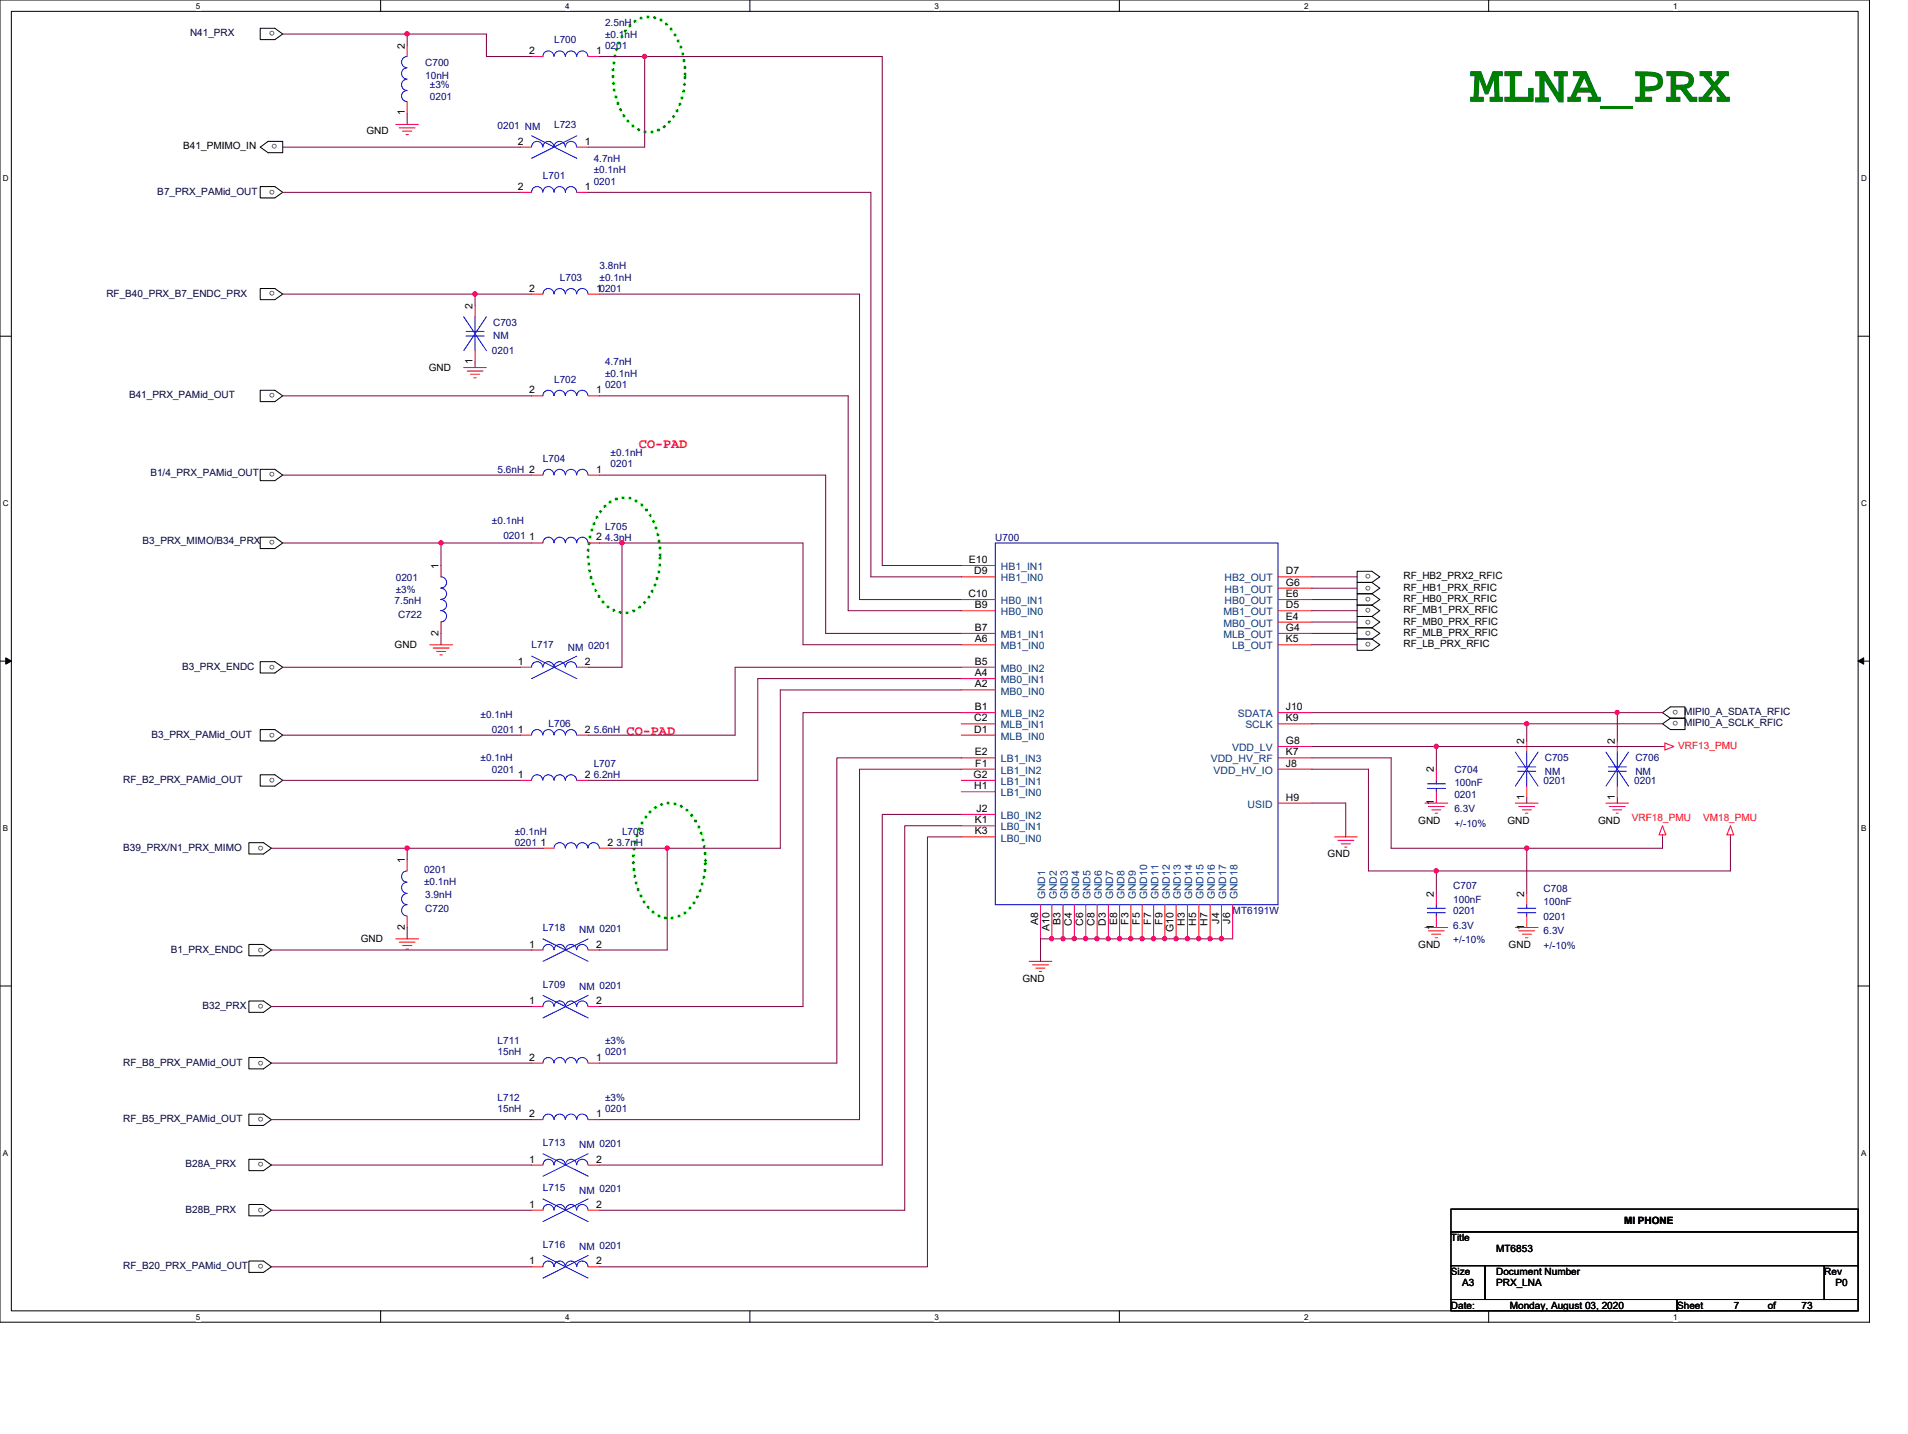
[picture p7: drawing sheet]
<svg xmlns="http://www.w3.org/2000/svg" width="210mm" height="158mm" viewBox="0 0 210 158" stroke-linecap="round" stroke-linejoin="round" font-family="sans-serif">
<path d="M0 0h205.7v145.5h-205.7zM1.2 1.2h203.3v143.1h-203.3z" fill="none" stroke="#000" stroke-width=".11"/>
<g fill="#fff">
<path d="M21.6 .1h.5v1h-.5z"/>
<path d="M21.6 144.4h.5v1h-.5z"/>
</g>
<path d="M41.9 0v1.2M41.9 144.3v1.2" fill="none" stroke="#000" stroke-width=".11"/>
<g fill="#fff">
<path d="M62.2 .1h.5v1h-.5z"/>
<path d="M62.2 144.4h.5v1h-.5z"/>
</g>
<path d="M82.5 0v1.2M82.5 144.3v1.2" fill="none" stroke="#000" stroke-width=".11"/>
<g fill="#fff">
<path d="M102.8 .1h.5v1h-.5z"/>
<path d="M102.8 144.4h.5v1h-.5z"/>
</g>
<path d="M123.2 0v1.2M123.2 144.3v1.2" fill="none" stroke="#000" stroke-width=".11"/>
<g fill="#fff">
<path d="M143.5 .1h.5v1h-.5z"/>
<path d="M143.5 144.4h.5v1h-.5z"/>
</g>
<path d="M163.8 0v1.2M163.8 144.3v1.2" fill="none" stroke="#000" stroke-width=".11"/>
<g fill="#fff">
<path d="M184.1 .1h.5v1h-.5z"/>
<path d="M184.1 144.4h.5v1h-.5z"/>
<path d="M.3 19.1h.7v1h-.7z"/>
<path d="M204.8 19.1h.6v1h-.6z"/>
<path d="M.3 54.9h.7v1h-.7z"/>
<path d="M204.8 54.9h.6v1h-.6z"/>
</g>
<path d="M0 37h1.2M204.5 37h1.2" fill="none" stroke="#000" stroke-width=".11"/>
<g fill="#fff">
<path d="M.3 90.6h.6v1h-.6z"/>
<path d="M204.8 90.6h.6v1h-.6z"/>
</g>
<path d="M0 72.7h1.2M204.5 72.7h1.2" fill="none" stroke="#000" stroke-width=".11"/>
<path d="M.6 72.4l.6 .3-.6 .4zM204.5 72.7l.6-.3v.7z" fill="#000" stroke="#000" stroke-width=".11"/>
<g fill="#fff">
<path d="M.3 126.4h.6v1h-.6z"/>
<path d="M204.8 126.4h.6v1h-.6z"/>
</g>
<g fill="none" stroke="#000" stroke-width=".11">
<path d="M28.6 3.1h1.6l.9 .6-.9 .7h-1.6zM28.6 16.2l.9-.6h1.6v1.2h-1.6zM28.6 20.5h1.6l.9 .7-.9 .6h-1.6zM28.6 31.7h1.6l.9 .7-.9 .6h-1.6zM28.6 51.6h1.6l.9 .7-.9 .6h-1.6zM28.6 59.1h1.6l.9 .7-.9 .6h-1.6zM28.6 42.9h1.6l.9 .7-.9 .6h-1.6zM28.6 72.8h1.6l.9 .6-.9 .7h-1.6zM149.4 70.3h1.6l.8 .7-.8 .6h-1.6zM151 62.9l.8 .6-.8 .6M151 64.1l.8 .6-.8 .6M151 65.3l.8 .7-.8 .6"/>
<path d="M151 66.6l.8 .6-.8 .6M151 67.8l.8 .7-.8 .6M151 69.1l.8 .6-.8 .6M151 62.9h-1.6v1.2h1.6M151 64.1h-1.6v1.2h1.6M151 65.3h-1.6v1.3h1.6M151 66.6h-1.6v1.2h1.6M151 67.8h-1.6v1.3h1.6M151 69.1h-1.6v1.2h1.6M183 78.4l.8-.6h1.6v1.2h-1.6zM183 79.7l.8-.7h1.6v1.3h-1.6zM27.4 92.7h1.6l.9 .6-.9 .7h-1.6z"/>
<path d="M28.6 80.3h1.6l.9 .6-.9 .6h-1.6zM28.6 85.3h1.6l.9 .6-.9 .6h-1.6zM0 108.5h1.2M27.4 110.2h1.6l.9 .6-.9 .6h-1.6zM27.4 103.9h1.6l.9 .6-.9 .7h-1.6zM27.4 116.4h1.6l.9 .6-.9 .6h-1.6zM204.5 108.5h1.2M27.4 122.6h1.6l.9 .6-.9 .6h-1.6zM27.4 138.8h1.6l.9 .6-.9 .6h-1.6zM27.4 127.6h1.6l.9 .6-.9 .6h-1.6zM27.4 132.5h1.6l.9 .7-.9 .6h-1.6zM159.7 133.1h44.8v2.5h-44.8z"/>
<path d="M159.7 135.6h44.8v3.7h-44.8zM159.7 139.3h3.7v3.7h-3.7zM163.4 139.3h37.4v3.7h-37.4zM200.8 139.3h3.7v3.7h-3.7zM159.7 143h24.9v1.3h-24.9zM184.6 143h19.9v1.3h-19.9z"/>
</g>
<path d="M69.1 3.1a2.87 2.87 0 0 1 4.7 0 8.8 8.8 0 0 1 0 10.2 2.86 2.86 0 0 1-4.7 0 8.9 8.9 0 0 1 0-10.2zM66.3 56a2.87 2.87 0 0 1 4.7 0 8.8 8.8 0 0 1 0 10.2 2.86 2.86 0 0 1-4.7 0 8.9 8.9 0 0 1 0-10.2zM71.3 89.6a2.87 2.87 0 0 1 4.7 0 8.8 8.8 0 0 1 0 10.2 2.86 2.86 0 0 1-4.7 0 8.9 8.9 0 0 1 0-10.2z" fill="none" stroke="#0f0" stroke-width=".36" stroke-dasharray="0 .7"/>
<g fill="none" stroke="#f00" stroke-width=".11">
<path d="M43.6 13.7h2.5M43.9 14.1h1.8M44.3 14.4h1M44.7 14.8h.2M44.8 11.2v1.2M44.8 5v1.2M57.3 16.2h1.2M58.5 6.2h1.3M63.5 16.2h1.2M64.7 6.2h1.3M52.3 38.6v1.2M52.3 33.6v1.3"/>
<path d="M57.3 21.2h1.2M58.5 32.4h1.3M63.5 21.2h1.2M64.7 32.4h1.3M51 40.4h2.5M51.4 40.8h1.7M51.8 41.2h1M52.2 41.6h.2M58.5 43.6h1.3M58.5 52.3h1.3M58.5 59.8h1.3M64.7 43.6h1.3"/>
<path d="M64.7 52.3h1.3M64.7 59.8h1.3M47.3 71h2.5M47.7 71.3h1.7M48 71.7h1M48.4 72.1h.3M48.5 62.2v1.3M48.5 68.5v1.2M57.3 73.4h1.2M63.5 73.4h1.2M105.8 78.4h3.7M105.8 79.7h3.7"/>
<path d="M105.8 69.7h3.7M105.8 75.9h3.7M105.8 73.4h3.7M105.8 71h3.7M105.8 67.2h3.7M105.8 66h3.7M105.8 63.5h3.7M105.8 62.2h3.7M105.8 74.7h3.7M140.7 66h3.7M140.7 67.2h3.7M140.7 68.5h3.7"/>
<path d="M140.7 69.7h3.7M140.7 71h3.7M140.7 79.7h3.7M140.7 78.4h3.7M140.7 64.7h3.7M140.7 63.5h3.7M44.8 94.6v1.2M57.3 85.9h1.2M57.3 80.9h1.2M59.8 93.3h1.2M63.5 85.9h1.2M63.5 80.9h1.2"/>
<path d="M66 93.3h1.2M105.8 92.1h3.7M105.8 90.9h3.7M105.8 87.1h3.7M105.8 85.9h3.7M105.8 84.6h3.7M105.8 83.4h3.7M105.8 89.6h3.7M105.8 80.9h3.7M114.5 99.6v3.7M115.8 99.6v3.7M117 99.6v3.7"/>
<path d="M118.2 99.6v3.7M119.5 99.6v3.7M120.7 99.6v3.7M122 99.6v3.7M123.2 99.6v3.7M124.5 99.6v3.7M125.7 99.6v3.7M127 99.6v3.7M128.2 99.6v3.7M129.4 99.6v3.7M130.7 99.6v3.7M131.9 99.6v3.7"/>
<path d="M133.2 99.6v3.7M134.4 99.6v3.7M135.7 99.6v3.7M140.7 82.1h3.7M140.7 83.4h3.7M140.7 88.4h3.7M140.7 84.6h3.7M146.9 92.1h2.5M147.2 92.5h1.8M147.6 92.9h1M148 93.2h.2M156.8 88.4h2.5"/>
<path d="M157.2 88.8h1.7M157.6 89.1h1M157.9 89.5h.3M158.1 98.3v1.3M158.1 87.1v1.3M158.1 84.6v1.3M166.8 88.4h2.5M167.2 88.8h1.7M167.5 89.1h1M167.9 89.5h.2M168 98.3v1.3M168 86.5v1.3"/>
<path d="M168 81.5v1.3M176.7 88.4h2.5M177.1 88.8h1.8M177.5 89.1h1M177.9 89.5h.2M178 86.5v1.3M178 81.5v1.3M183 90.9l.3 1h-.7zM183 82.1h.2M183 91.9v.2M183.2 81.8l1 .3-1 .4zM190.4 91.9v.2"/>
<path d="M190.4 90.9l.4 1h-.7zM43.6 103.3h2.5M43.9 103.7h1.8M44.3 104.1h1M44.7 104.4h.2M44.8 100.8v1.3M58.5 117h1.3M58.5 110.8h1.3M58.5 104.5h1.3M64.7 117h1.3M64.7 110.8h1.3M64.7 104.5h1.3"/>
<path d="M113.3 105.8h2.5M113.6 106.2h1.8M114 106.5h1M114.4 106.9h.2M156.8 102.1h2.5M157.2 102.4h1.7M157.6 102.8h1M157.9 103.2h.3M158.1 100.8v1.3M166.8 102.1h2.5M167.2 102.4h1.7M167.5 102.8h1"/>
<path d="M167.9 103.2h.2M168 100.8v1.3M58.5 133.2h1.3M58.5 123.2h1.3M58.5 139.4h1.3M58.5 128.2h1.3M64.7 133.2h1.3M64.7 123.2h1.3M64.7 139.4h1.3M64.7 128.2h1.3"/>
</g>
<g fill="none" stroke="#00f" stroke-width=".11">
<path d="M44.8 8.7a.63 .63 0 0 0-.6 .6 .63 .63 0 0 0 .6 .7 .6 .6 0 0 0-.6 .6 .6 .6 0 0 0 .6 .6M44.8 7.5a.61 .61 0 0 0-.6 .6 .61 .61 0 0 0 .6 .6M44.8 6.2a.61 .61 0 0 0-.6 .6 .61 .61 0 0 0 .6 .7M58.5 14.9l5 2.5M58.5 16.2a.61 .61 0 0 1 .6-.6 .61 .61 0 0 1 .6 .6M59.8 6.2a.6 .6 0 0 1 .6-.6 .6 .6 0 0 1 .6 .6M59.8 16.2a.6 .6 0 0 1 .6-.6 .6 .6 0 0 1 .6 .6M61 6.2a.63 .63 0 0 1 .6-.6 .63 .63 0 0 1 .6 .6 .61 .61 0 0 1 .6-.6 .61 .61 0 0 1 .7 .6M61 16.2a.62 .62 0 0 1 .6-.6 .62 .62 0 0 1 .6 .6 .61 .61 0 0 1 .6-.6 .61 .61 0 0 1 .7 .6M63.5 14.9l-5 2.5M63.5 6.2a.61 .61 0 0 1 .6-.6 .61 .61 0 0 1 .6 .6M51 34.9l2.5 3.7"/>
<path d="M51.3 37h2M51.3 36.5h2M52.3 37v1.6M52.3 34.9v1.6M53.5 34.9l-2.5 3.7M58.5 21.1a.61 .61 0 0 1 .6-.6 .61 .61 0 0 1 .6 .6M59.8 32.3a.6 .6 0 0 1 .6-.6 .6 .6 0 0 1 .6 .6M59.8 21.1a.6 .6 0 0 1 .6-.6 .6 .6 0 0 1 .6 .6M61 32.3a.63 .63 0 0 1 .6-.6 .63 .63 0 0 1 .6 .6 .61 .61 0 0 1 .6-.6 .61 .61 0 0 1 .7 .6M61 21.1a.62 .62 0 0 1 .6-.6 .62 .62 0 0 1 .6 .6 .61 .61 0 0 1 .6-.6 .61 .61 0 0 1 .7 .6M63.5 32.3a.61 .61 0 0 1 .6-.6 .61 .61 0 0 1 .6 .6M59.8 43.5a.6 .6 0 0 1 .6-.6 .6 .6 0 0 1 .6 .6"/>
<path d="M59.8 52.3a.6 .6 0 0 1 .6-.7 .6 .6 0 0 1 .6 .7M61 59.7a.6 .6 0 0 0-.6-.6 .6 .6 0 0 0-.6 .6M61 43.5a.63 .63 0 0 1 .6-.6 .63 .63 0 0 1 .6 .6 .61 .61 0 0 1 .6-.6 .61 .61 0 0 1 .7 .6M61 52.3a.62 .62 0 0 1 .6-.7 .62 .62 0 0 1 .6 .7 .61 .61 0 0 1 .6-.7 .61 .61 0 0 1 .7 .7M63.5 59.7a.62 .62 0 0 0-.7-.6 .62 .62 0 0 0-.6 .6 .61 .61 0 0 0-.6-.6 .61 .61 0 0 0-.6 .6M63.5 43.5a.61 .61 0 0 1 .6-.6 .61 .61 0 0 1 .6 .6M63.5 52.3a.61 .61 0 0 1 .6-.7 .61 .61 0 0 1 .6 .7M64.7 59.7a.61 .61 0 0 0-.6-.6 .61 .61 0 0 0-.6 .6M109.5 59.8h31.2v39.8h-31.2zM48.5 63.5a.61 .61 0 0 1 .6 .6 .61 .61 0 0 1-.6 .6M48.5 64.7a.61 .61 0 0 1 .6 .6 .61 .61 0 0 1-.6 .7 .61 .61 0 0 1 .6 .6 .61 .61 0 0 1-.6 .6M48.5 67.2a.61 .61 0 0 1 .6 .6 .61 .61 0 0 1-.6 .6"/>
<path d="M58.5 72.2l5 2.5M59.7 73.4a.61 .61 0 0 0-.6-.6 .61 .61 0 0 0-.6 .6M61 73.4a.6 .6 0 0 0-.6-.6 .6 .6 0 0 0-.6 .6M63.5 73.4a.63 .63 0 0 0-.7-.6 .63 .63 0 0 0-.6 .6 .61 .61 0 0 0-.6-.6 .61 .61 0 0 0-.6 .6M63.5 72.2l-5 2.5M44.8 95.8a.61 .61 0 0 0-.6 .7 .61 .61 0 0 0 .6 .6 .61 .61 0 0 0-.6 .6 .61 .61 0 0 0 .6 .6 .63 .63 0 0 0-.6 .6 .63 .63 0 0 0 .6 .6M44.8 99.6a.61 .61 0 0 0-.6 .6 .61 .61 0 0 0 .6 .6M59.7 85.9a.61 .61 0 0 0-.6-.6 .61 .61 0 0 0-.6 .6M59.7 80.9a.61 .61 0 0 0-.6-.6 .61 .61 0 0 0-.6 .6M61 85.9a.6 .6 0 0 0-.6-.6 .6 .6 0 0 0-.6 .6M61 80.9a.6 .6 0 0 0-.6-.6 .6 .6 0 0 0-.6 .6M63.5 85.9a.63 .63 0 0 0-.7-.6 .63 .63 0 0 0-.6 .6 .61 .61 0 0 0-.6-.6 .61 .61 0 0 0-.6 .6"/>
<path d="M63.5 93.3a.63 .63 0 0 0-.7-.6 .63 .63 0 0 0-.6 .6 .61 .61 0 0 0-.6-.6 .61 .61 0 0 0-.6 .6M63.5 80.9a.63 .63 0 0 0-.7-.6 .63 .63 0 0 0-.6 .6 .61 .61 0 0 0-.6-.6 .61 .61 0 0 0-.6 .6M64.7 93.3a.61 .61 0 0 0-.6-.6 .61 .61 0 0 0-.6 .6M66 93.3a.61 .61 0 0 0-.7-.6 .61 .61 0 0 0-.6 .6M157.1 99.9h2M157.1 86.8h2M157.1 86.3h2M158.1 99.6v.3M158.1 86.8v.3M158.1 85.9v.4M166.8 82.8l2.5 3.7M167 84.9h2"/>
<path d="M167 84.4h2M167 99.9h2M168 99.6v.3M168 84.9v1.6M168 82.8v1.6M169.3 82.8l-2.5 3.7M176.7 82.8l2.5 3.7M177 84.9h2M177 84.4h2M178 84.9v1.6M178 82.8v1.6M179.2 82.8l-2.5 3.7"/>
<path d="M59.8 109.5l4.9 2.5M59.8 103.3l4.9 2.5M59.8 104.5a.6 .6 0 0 1 .6-.6 .6 .6 0 0 1 .6 .6M59.8 117a.6 .6 0 0 1 .6-.6 .6 .6 0 0 1 .6 .6M61 110.7a.6 .6 0 0 0-.6-.5 .6 .6 0 0 0-.6 .5M61 117a.63 .63 0 0 1 .6-.6 .63 .63 0 0 1 .6 .6 .61 .61 0 0 1 .6-.6 .61 .61 0 0 1 .7 .6M61 104.5a.61 .61 0 0 1 .6-.6 .61 .61 0 0 1 .6 .6 .63 .63 0 0 1 .6-.6 .63 .63 0 0 1 .7 .6M63.5 110.7a.63 .63 0 0 0-.7-.5 .63 .63 0 0 0-.6 .5 .61 .61 0 0 0-.6-.5 .61 .61 0 0 0-.6 .5M63.5 104.5a.61 .61 0 0 1 .6-.6 .61 .61 0 0 1 .6 .6M63.5 117a.61 .61 0 0 1 .6-.6 .61 .61 0 0 1 .6 .6M64.7 110.7a.61 .61 0 0 0-.6-.5 .61 .61 0 0 0-.6 .5M64.7 109.5l-4.9 2.5"/>
<path d="M64.7 103.3l-4.9 2.5M157.1 100.4h2M158.1 100.4v.4M167 100.4h2M168 100.4v.4M59.8 131.9l4.9 2.5M59.8 138.2l4.9 2.5M59.8 127l4.9 2.4M59.8 139.4a.6 .6 0 0 1 .6-.6 .6 .6 0 0 1 .6 .6M59.8 123.2a.6 .6 0 0 1 .6-.6 .6 .6 0 0 1 .6 .6M61 133.2a.6 .6 0 0 0-.6-.7 .6 .6 0 0 0-.6 .7M61 128.2a.6 .6 0 0 0-.6-.6 .6 .6 0 0 0-.6 .6"/>
<path d="M61 123.2a.63 .63 0 0 1 .6-.6 .63 .63 0 0 1 .6 .6 .61 .61 0 0 1 .6-.6 .61 .61 0 0 1 .7 .6M61 139.4a.61 .61 0 0 1 .6-.6 .61 .61 0 0 1 .6 .6 .62 .62 0 0 1 .6-.6 .62 .62 0 0 1 .7 .6M63.5 133.2a.62 .62 0 0 0-.7-.7 .62 .62 0 0 0-.6 .7 .61 .61 0 0 0-.6-.7 .61 .61 0 0 0-.6 .7M63.5 128.2a.62 .62 0 0 0-.7-.6 .62 .62 0 0 0-.6 .6 .61 .61 0 0 0-.6-.6 .61 .61 0 0 0-.6 .6M63.5 139.4a.61 .61 0 0 1 .6-.6 .61 .61 0 0 1 .6 .6M63.5 123.2a.61 .61 0 0 1 .6-.6 .61 .61 0 0 1 .6 .6M64.7 133.2a.61 .61 0 0 0-.6-.7 .61 .61 0 0 0-.6 .7M64.7 128.2a.61 .61 0 0 0-.6-.6 .61 .61 0 0 0-.6 .6M64.7 131.9l-4.9 2.5M64.7 138.2l-4.9 2.5M64.7 127l-4.9 2.4"/>
</g>
<g fill="none" stroke="#800040" stroke-width=".11">
<path d="M31.1 3.7h13.7M31.1 16.2h26.2M44.8 5v-1.3h8.7v2.5h5M44.8 12.4v1.3M66 6.2h5M71 6.2h26.1v56h8.7M71 6.2v10h-6.3M31.1 21.2h26.2M31.1 32.4h21.2M52.3 32.4v1.2M52.3 39.8v.6M52.3 32.4h6.2"/>
<path d="M64.7 21.2h31.1v42.3h10M66 32.4h28.6v33.6h11.2M31.1 52.3h27.4M31.1 43.6h27.4M31.1 59.8h17.4M48.5 59.8h10M48.5 59.8v2.4M66 59.8h2.5M66 43.6h27.3v23.6h12.5M66 52.3h24.9v17.4h14.9M68.5 59.8v13.6h-3.8M68.5 59.8h19.9v11.2h17.4"/>
<path d="M31.1 73.4h26.2M48.5 69.7v1.3M105.8 73.4h-24.9v7.5h-16.2M105.8 74.7h-22.4v11.2h-18.7M105.8 75.9h-19.9v17.4h-18.7M105.8 78.4h-17.4v32.4h-22.4M144.4 63.5h5M144.4 64.7h5M144.4 66h5M144.4 67.2h5M144.4 68.5h5M144.4 69.7h5"/>
<path d="M144.4 71h5M144.4 79.7h23.6M144.4 78.4h33.6M168 79.7v1.8M168 79.7h15M178 78.4v3.1M178 78.4h5M29.9 93.3h29.9M31.1 80.9h26.2M31.1 85.9h26.2M44.8 93.3v1.3M73.4 93.3v11.2h-7.4"/>
<path d="M105.8 89.6h-8.7v38.6h-31.1M105.8 83.4h-13.7v33.6h-26.1M105.8 84.6h-11.2v38.6h-28.6M105.8 90.9h-6.2v42.3h-33.6M105.8 92.1h-3.7v47.3h-36.1M144.4 82.1h13.7M144.4 84.6h6.2v11.2h7.5M144.4 88.4h3.7v3.7M144.4 83.4h8.7v9.9h29.9v-1.2M158.1 82.1v2.5M158.1 95.8v2.5M158.1 82.1h24.9"/>
<path d="M168 93.3v5M168 87.8v.6M178 87.8v.6M190.4 92.1v3.7h-32.3M29.9 117h28.6M29.9 110.8h28.6M29.9 104.5h28.6M44.8 102.1v1.2M135.7 103.3h-21.2v2.5M29.9 123.2h28.6M29.9 128.2h28.6M29.9 139.4h28.6"/>
<path d="M29.9 133.2h28.6"/>
</g>
<g fill="#f0f" stroke="#f0f" stroke-width=".11">
<circle cx="178" cy="78.4" r=".23"/>
<circle cx="168" cy="79.7" r=".24"/>
<circle cx="158.1" cy="82.1" r=".24"/>
<circle cx="168" cy="93.3" r=".24"/>
<circle cx="158.1" cy="95.8" r=".24"/>
<circle cx="117" cy="103.3" r=".23"/>
<circle cx="115.7" cy="103.3" r=".23"/>
<circle cx="119.5" cy="103.3" r=".24"/>
<circle cx="118.2" cy="103.3" r=".24"/>
<circle cx="122" cy="103.3" r=".23"/>
<circle cx="120.7" cy="103.3" r=".24"/>
<circle cx="123.2" cy="103.3" r=".23"/>
<circle cx="124.5" cy="103.3" r=".24"/>
<circle cx="127" cy="103.3" r=".24"/>
<circle cx="125.7" cy="103.3" r=".24"/>
<circle cx="128.2" cy="103.3" r=".23"/>
<circle cx="130.7" cy="103.3" r=".24"/>
<circle cx="129.4" cy="103.3" r=".23"/>
<circle cx="133.2" cy="103.3" r=".24"/>
<circle cx="131.9" cy="103.3" r=".24"/>
<circle cx="134.4" cy="103.3" r=".23"/>
<circle cx="44.8" cy="93.3" r=".24"/>
<circle cx="48.5" cy="59.7" r=".23"/>
<circle cx="70.9" cy="6.2" r=".24"/>
<circle cx="73.4" cy="93.3" r=".24"/>
<circle cx="68.4" cy="59.7" r=".24"/>
<circle cx="52.3" cy="32.4" r=".24"/>
<circle cx="44.8" cy="3.7" r=".24"/>
</g>
<text font-size="6" fill="#008000" x="161.8" y="11.2">MLNA_PRX</text>
<g font-size="1.5" fill="#f00">
<text x="70.3" y="49.3">CO-PAD</text>
<text x="69" y="80.9">CO-PAD</text>
</g>
<g font-size="1.1" fill="#000040">
<text x="20.9" y="4">N41_PRX</text>
<text x="17.3" y="21.4">B7_PRX_PAMid_OUT</text>
<text x="11.7" y="32.6">RF_B40_PRX_B7_ENDC_PRX</text>
<text x="14.2" y="43.8">B41_PRX_PAMid_OUT</text>
<text x="16.6" y="52.4">B1/4_PRX_PAMid_OUT</text>
<text x="15.7" y="59.9">B3_PRX_MIMO/B34_PRX</text>
<text x="20" y="73.7">B3_PRX_ENDC</text>
<text x="16.7" y="81.2">B3_PRX_PAMid_OUT</text>
<text x="185.3" y="78.7">MIPI0_A_SDATA_RFIC</text>
<text x="185.3" y="79.9">MIPI0_A_SCLK_RFIC</text>
<text x="13.6" y="86.1">RF_B2_PRX_PAMid_OUT</text>
<text x="13.6" y="93.6">B39_PRX/N1_PRX_MIMO</text>
<text x="18.8" y="104.8">B1_PRX_ENDC</text>
<text x="22.3" y="111">B32_PRX</text>
<text x="13.6" y="117.3">RF_B8_PRX_PAMid_OUT</text>
<text x="13.6" y="123.5">RF_B5_PRX_PAMid_OUT</text>
<text x="20.4" y="128.5">B28A_PRX</text>
<text x="20.4" y="133.5">B28B_PRX</text>
<text x="13.6" y="139.7">RF_B20_PRX_PAMid_OUT</text>
</g>
<g font-size="1.1">
<text x="30.2" y="3.5" transform="rotate(-180 30.2 3.5)">o</text>
<text x="44.5" y="5.4" transform="rotate(-90 44.5 5.4)">2</text>
<text x="58.3" y="5.9">2</text>
<text x="65.6" y="5.9">1</text>
<text x="20.2" y="16.4">B41_PMIMO_IN</text>
<text x="30.5" y="15.9" transform="rotate(-180 30.5 15.9)">o</text>
<text x="40.3" y="14.7">GND</text>
<text x="44.5" y="12.7" transform="rotate(-90 44.5 12.7)">1</text>
<text x="57" y="15.9">2</text>
<text x="64.3" y="15.9">1</text>
<text x="30.2" y="20.9" transform="rotate(-180 30.2 20.9)">o</text>
<text x="57" y="20.9">2</text>
<text x="64.3" y="20.9">1</text>
<text x="30.2" y="32.1" transform="rotate(-180 30.2 32.1)">o</text>
<text x="52" y="34" transform="rotate(-90 52 34)">2</text>
<text x="58.3" y="32.1">2</text>
<text x="65.6" y="32.1">10201</text>
<text x="47.2" y="40.9">GND</text>
<text x="52" y="40.1" transform="rotate(-90 52 40.1)">1</text>
<text x="30.2" y="43.3" transform="rotate(-180 30.2 43.3)">o</text>
<text x="58.3" y="43.3">2</text>
<text x="65.6" y="43.3">1</text>
<text x="30.2" y="52" transform="rotate(-180 30.2 52)">o</text>
<text x="65.6" y="52">1</text>
<text x="30.2" y="59.5" transform="rotate(-180 30.2 59.5)">o</text>
<text x="58.3" y="59.5">1</text>
<text x="65.6" y="59.5">2</text>
<text x="48.3" y="62.6" transform="rotate(-90 48.3 62.6)">1</text>
<text x="106.6" y="65.7">C10</text>
<text x="106.6" y="62">E10</text>
<text x="107.2" y="63.2">D9</text>
<text x="141.5" y="65.7">E6</text>
<text x="141.5" y="64.5">G6</text>
<text x="141.5" y="63.2">D7</text>
<text x="150.9" y="63.2" transform="rotate(-180 150.9 63.2)">o</text>
<text x="150.9" y="64.4" transform="rotate(-180 150.9 64.4)">o</text>
<text x="150.9" y="65.7" transform="rotate(-180 150.9 65.7)">o</text>
<text x="154.5" y="63.8">RF_HB2_PRX2_RFIC</text>
<text x="154.5" y="65">RF_HB1_PRX_RFIC</text>
<text x="43.4" y="71.3">GND</text>
<text x="48.3" y="70" transform="rotate(-90 48.3 70)">2</text>
<text x="107.3" y="69.4">B7</text>
<text x="107.3" y="70.7">A6</text>
<text x="107.3" y="66.9">B9</text>
<text x="141.5" y="66.9">D5</text>
<text x="141.5" y="68.2">E4</text>
<text x="141.5" y="69.4">G4</text>
<text x="141.5" y="70.7">K5</text>
<text x="150.9" y="66.9" transform="rotate(-180 150.9 66.9)">o</text>
<text x="150.9" y="68.2" transform="rotate(-180 150.9 68.2)">o</text>
<text x="150.9" y="69.4" transform="rotate(-180 150.9 69.4)">o</text>
<text x="150.9" y="70.7" transform="rotate(-180 150.9 70.7)">o</text>
<text x="154.5" y="66.2">RF_HB0_PRX_RFIC</text>
<text x="154.5" y="67.5">RF_MB1_PRX_RFIC</text>
<text x="154.5" y="68.7">RF_MB0_PRX_RFIC</text>
<text x="154.5" y="70">RF_MLB_PRX_RFIC</text>
<text x="154.5" y="71.2">RF_LB_PRX_RFIC</text>
<text x="30.2" y="73.2" transform="rotate(-180 30.2 73.2)">o</text>
<text x="57" y="73.2">1</text>
<text x="64.3" y="73.2">2</text>
<text x="107.3" y="75.6">A2</text>
<text x="107.3" y="73.2">B5</text>
<text x="107.3" y="74.4">A4</text>
<text x="30.2" y="80.6" transform="rotate(-180 30.2 80.6)">o</text>
<text x="57" y="80.6">1</text>
<text x="64.3" y="80.6">2</text>
<text x="107.2" y="79.4">C2</text>
<text x="107.2" y="80.6">D1</text>
<text x="107.3" y="78.1">B1</text>
<text x="107.3" y="83.1">E2</text>
<text x="141.5" y="78.1">J10</text>
<text x="141.5" y="83.1">K7</text>
<text x="141.5" y="79.4">K9</text>
<text x="141.5" y="81.9">G8</text>
<text x="167.7" y="81.9" transform="rotate(-90 167.7 81.9)">2</text>
<text x="177.7" y="81.9" transform="rotate(-90 177.7 81.9)">2</text>
<text x="184.7" y="78.1" transform="rotate(-180 184.7 78.1)">o</text>
<text x="184.7" y="79.4" transform="rotate(-180 184.7 79.4)">o</text>
<text x="30.2" y="85.6" transform="rotate(-180 30.2 85.6)">o</text>
<text x="57" y="85.6">1</text>
<text x="64.3" y="85.6">2</text>
<text x="107.1" y="85.6">G2</text>
<text x="107.2" y="86.8">H1</text>
<text x="107.3" y="84.4">F1</text>
<text x="107.5" y="89.3">J2</text>
<text x="141.5" y="88.1">H9</text>
<text x="141.5" y="84.4">J8</text>
<text x="157.8" y="88.6" transform="rotate(-90 157.8 88.6)">1</text>
<text x="157.8" y="85" transform="rotate(-90 157.8 85)">2</text>
<text x="167.7" y="88" transform="rotate(-90 167.7 88)">1</text>
<text x="177.7" y="88" transform="rotate(-90 177.7 88)">1</text>
<text x="29" y="93.1" transform="rotate(-180 29 93.1)">o</text>
<text x="44.5" y="95" transform="rotate(-90 44.5 95)">1</text>
<text x="59.5" y="93.1">1</text>
<text x="66.8" y="93.1">2</text>
<text x="107.3" y="91.8">K3</text>
<text x="107.3" y="90.6">K1</text>
<text x="146.1" y="94.4">GND</text>
<text x="156.1" y="90.6">GND</text>
<text x="165.9" y="90.6">GND</text>
<text x="175.9" y="90.6">GND</text>
<text x="114.2" y="101.8" transform="rotate(-90 114.2 101.8)">A8</text>
<text x="116.7" y="101.8" transform="rotate(-90 116.7 101.8)">B3</text>
<text x="118" y="101.9" transform="rotate(-90 118 101.9)">C4</text>
<text x="119.2" y="101.9" transform="rotate(-90 119.2 101.9)">C6</text>
<text x="120.5" y="101.9" transform="rotate(-90 120.5 101.9)">C8</text>
<text x="121.7" y="101.9" transform="rotate(-90 121.7 101.9)">D3</text>
<text x="122.9" y="101.8" transform="rotate(-90 122.9 101.8)">E8</text>
<text x="124.2" y="101.8" transform="rotate(-90 124.2 101.8)">F3</text>
<text x="125.4" y="101.8" transform="rotate(-90 125.4 101.8)">F5</text>
<text x="126.7" y="101.8" transform="rotate(-90 126.7 101.8)">F7</text>
<text x="127.9" y="101.8" transform="rotate(-90 127.9 101.8)">F9</text>
<text x="130.4" y="101.9" transform="rotate(-90 130.4 101.9)">H3</text>
<text x="131.7" y="101.9" transform="rotate(-90 131.7 101.9)">H5</text>
<text x="132.9" y="101.9" transform="rotate(-90 132.9 101.9)">H7</text>
<text x="134.2" y="101.6" transform="rotate(-90 134.2 101.6)">J4</text>
<text x="135.4" y="101.6" transform="rotate(-90 135.4 101.6)">J6</text>
<text x="157.8" y="98.7" transform="rotate(-90 157.8 98.7)">2</text>
<text x="167.7" y="98.7" transform="rotate(-90 167.7 98.7)">2</text>
<text x="29" y="104.3" transform="rotate(-180 29 104.3)">o</text>
<text x="39.7" y="103.7">GND</text>
<text x="44.5" y="102.3" transform="rotate(-90 44.5 102.3)">2</text>
<text x="58.3" y="104.3">1</text>
<text x="65.6" y="104.3">2</text>
<text x="115.5" y="102.5" transform="rotate(-90 115.5 102.5)">A10</text>
<text x="129.2" y="102.6" transform="rotate(-90 129.2 102.6)">G10</text>
<text x="156.1" y="104.3">GND</text>
<text x="157.8" y="102.3" transform="rotate(-90 157.8 102.3)">1</text>
<text x="166" y="104.3">GND</text>
<text x="167.7" y="102.3" transform="rotate(-90 167.7 102.3)">1</text>
<text x="29" y="110.5" transform="rotate(-180 29 110.5)">o</text>
<text x="58.3" y="110.5">1</text>
<text x="65.6" y="110.5">2</text>
<text x="112.5" y="108.1">GND</text>
<text x="29" y="116.7" transform="rotate(-180 29 116.7)">o</text>
<text x="58.3" y="116.7">2</text>
<text x="65.6" y="116.7">1</text>
<text x="29" y="122.9" transform="rotate(-180 29 122.9)">o</text>
<text x="58.3" y="122.9">2</text>
<text x="65.6" y="122.9">1</text>
<text x="29" y="127.9" transform="rotate(-180 29 127.9)">o</text>
<text x="58.3" y="127.9">1</text>
<text x="65.6" y="127.9">2</text>
<text x="29" y="132.9" transform="rotate(-180 29 132.9)">o</text>
<text x="58.3" y="132.9">1</text>
<text x="65.6" y="132.9">2</text>
<text x="159.7" y="136.6">Title</text>
<text x="164.7" y="137.8">MT6853</text>
<text x="178.7" y="134.7">MI PHONE</text>
<text x="29" y="139.1" transform="rotate(-180 29 139.1)">o</text>
<text x="58.3" y="139.1">1</text>
<text x="65.6" y="139.1">2</text>
<text x="159.7" y="140.3">Size</text>
<text x="160.9" y="141.5">A3</text>
<text x="164.7" y="140.3">Document Number</text>
<text x="164.7" y="141.5">PRX_LNA</text>
<text x="200.8" y="140.3">Rev</text>
<text x="202" y="141.5">P0</text>
<text x="159.7" y="144">Date:</text>
<text x="166.2" y="144">Monday, August 03, 2020</text>
<text x="184.6" y="144">Sheet</text>
<text x="190.8" y="144">7</text>
<text x="194.5" y="144">of</text>
<text x="198.3" y="144">73</text>
</g>
<g font-size="1.1" fill="#000080">
<text x="61" y="4.8">L700</text>
<text x="66.6" y="2.9">2.5nH</text>
<text x="66.6" y="4.1">±0.1nH</text>
<text x="66.6" y="5.4">0201</text>
<text x="46.8" y="7.2">C700</text>
<text x="46.8" y="8.7">10nH</text>
<text x="47.3" y="9.7">±3%</text>
<text x="47.3" y="11">0201</text>
<text x="54.8" y="14.2">0201 NM</text>
<text x="61" y="14.1">L723</text>
<text x="65.3" y="17.8">4.7nH</text>
<text x="59.8" y="19.7">L701</text>
<text x="65.3" y="19.1">±0.1nH</text>
<text x="65.3" y="20.3">0201</text>
<text x="66" y="29.7">3.8nH</text>
<text x="54.3" y="35.9">C703</text>
<text x="61.6" y="30.9">L703</text>
<text x="66" y="30.9">±0.1nH</text>
<text x="54.1" y="39">0201</text>
<text x="54.3" y="37.4">NM</text>
<text x="66.6" y="40.2">4.7nH</text>
<text x="66.6" y="41.5">±0.1nH</text>
<text x="61" y="42.1">L702</text>
<text x="66.6" y="42.7">0201</text>
<text x="54.8" y="52">5.6nH 2</text>
<text x="59.8" y="50.8">L704</text>
<text x="67.2" y="50.2">±0.1nH</text>
<text x="67.2" y="51.4">0201</text>
<text x="54.1" y="57.7">±0.1nH</text>
<text x="55.4" y="59.3">0201</text>
<text x="66.6" y="58.3">L705</text>
<text x="66.6" y="59.5">4.3nH</text>
<text x="109.5" y="59.5">U700</text>
<text x="43.6" y="65.2">±3%</text>
<text x="43.6" y="64">0201</text>
<text x="43.4" y="66.5">7.5nH</text>
<text x="43.8" y="68">C722</text>
<text x="58.5" y="71.3">L717</text>
<text x="62.5" y="71.6">NM 0201</text>
<text x="52.9" y="79.1">±0.1nH</text>
<text x="52.9" y="83.8">±0.1nH</text>
<text x="54.1" y="80.7">0201</text>
<text x="60.4" y="80.1">L706</text>
<text x="65.3" y="80.7">5.6nH</text>
<text x="170" y="83.8">C705</text>
<text x="180" y="83.8">C706</text>
<text x="54.1" y="85">0201</text>
<text x="65.3" y="84.4">L707</text>
<text x="65.3" y="85.7">6.2nH</text>
<text x="160.1" y="85">C704</text>
<text x="160.1" y="86.5">100nF</text>
<text x="160.1" y="87.8">0201</text>
<text x="160.1" y="89.4">6.3V</text>
<text x="169.9" y="86.3">0201</text>
<text x="170" y="85.3">NM</text>
<text x="179.9" y="86.3">0201</text>
<text x="180" y="85.3">NM</text>
<text x="56.6" y="91.9">±0.1nH</text>
<text x="56.6" y="93.1">0201</text>
<text x="67.8" y="93.1">3.7nH</text>
<text x="68.5" y="91.9">L708</text>
<text x="160.1" y="91">+/-10%</text>
<text x="46.7" y="97.3">±0.1nH</text>
<text x="46.7" y="96.1">0201</text>
<text x="46.8" y="100.3">C720</text>
<text x="46.8" y="98.8">3.9nH</text>
<text x="135.7" y="100.6">MT6191W</text>
<text x="159.9" y="97.9">C707</text>
<text x="159.9" y="99.3">100nF</text>
<text x="159.9" y="100.6">0201</text>
<text x="169.9" y="98.1">C708</text>
<text x="169.9" y="99.6">100nF</text>
<text x="169.9" y="101.2">0201</text>
<text x="59.8" y="102.4">L718</text>
<text x="63.7" y="102.7">NM 0201</text>
<text x="159.9" y="102.2">6.3V</text>
<text x="159.9" y="103.8">+/-10%</text>
<text x="169.9" y="102.8">6.3V</text>
<text x="169.9" y="104.4">+/-10%</text>
<text x="59.8" y="108.7">L709</text>
<text x="63.7" y="108.9">NM 0201</text>
<text x="54.8" y="114.9">L711</text>
<text x="54.8" y="116.1">15nH</text>
<text x="66.6" y="114.9">±3%</text>
<text x="66.6" y="116.1">0201</text>
<text x="54.8" y="121.1">L712</text>
<text x="54.8" y="122.4">15nH</text>
<text x="66.6" y="121.1">±3%</text>
<text x="66.6" y="122.4">0201</text>
<text x="59.8" y="131.1">L715</text>
<text x="59.8" y="126.1">L713</text>
<text x="63.7" y="131.3">NM 0201</text>
<text x="63.7" y="126.3">NM 0201</text>
<text x="59.8" y="137.3">L716</text>
<text x="63.7" y="137.6">NM 0201</text>
</g>
<g font-size="1.1" fill="#004080">
<text x="110.2" y="64">HB1_IN0</text>
<text x="110.2" y="62.7">HB1_IN1</text>
<text x="134.8" y="65.2">HB1_OUT</text>
<text x="134.8" y="64">HB2_OUT</text>
<text x="110.2" y="70.2">MB1_IN1</text>
<text x="110.2" y="71.5">MB1_IN0</text>
<text x="110.2" y="67.7">HB0_IN0</text>
<text x="110.2" y="66.5">HB0_IN1</text>
<text x="134.6" y="67.7">MB1_OUT</text>
<text x="134.6" y="69">MB0_OUT</text>
<text x="134.6" y="70.2">MLB_OUT</text>
<text x="134.8" y="66.5">HB0_OUT</text>
<text x="135.6" y="71.5">LB_OUT</text>
<text x="110.2" y="76.4">MB0_IN0</text>
<text x="110.2" y="73.9">MB0_IN2</text>
<text x="110.2" y="75.2">MB0_IN1</text>
<text x="110.2" y="78.9">MLB_IN2</text>
<text x="110.2" y="80.2">MLB_IN1</text>
<text x="110.2" y="83.9">LB1_IN3</text>
<text x="110.2" y="81.4">MLB_IN0</text>
<text x="133.2" y="83.9">VDD_HV_RF</text>
<text x="135.6" y="82.7">VDD_LV</text>
<text x="136.2" y="78.9">SDATA</text>
<text x="137.1" y="80.2">SCLK</text>
<text x="110.2" y="87.6">LB1_IN0</text>
<text x="110.2" y="86.4">LB1_IN1</text>
<text x="110.2" y="85.2">LB1_IN2</text>
<text x="133.6" y="85.2">VDD_HV_IO</text>
<text x="137.3" y="88.9">USID</text>
<text x="110.2" y="92.6">LB0_IN0</text>
<text x="110.2" y="91.4">LB0_IN1</text>
<text x="110.2" y="90.1">LB0_IN2</text>
<text x="115" y="99" transform="rotate(-90 115 99)">GND1</text>
<text x="116.3" y="99" transform="rotate(-90 116.3 99)">GND2</text>
<text x="117.5" y="99" transform="rotate(-90 117.5 99)">GND3</text>
<text x="118.8" y="99" transform="rotate(-90 118.8 99)">GND4</text>
<text x="120" y="99" transform="rotate(-90 120 99)">GND5</text>
<text x="121.3" y="99" transform="rotate(-90 121.3 99)">GND6</text>
<text x="122.5" y="99" transform="rotate(-90 122.5 99)">GND7</text>
<text x="123.7" y="99" transform="rotate(-90 123.7 99)">GND8</text>
<text x="125" y="99" transform="rotate(-90 125 99)">GND9</text>
<text x="126.2" y="99" transform="rotate(-90 126.2 99)">GND10</text>
<text x="127.5" y="99" transform="rotate(-90 127.5 99)">GND11</text>
<text x="128.7" y="99" transform="rotate(-90 128.7 99)">GND12</text>
<text x="130" y="99" transform="rotate(-90 130 99)">GND13</text>
<text x="131.2" y="99" transform="rotate(-90 131.2 99)">GND14</text>
<text x="132.5" y="99" transform="rotate(-90 132.5 99)">GND15</text>
<text x="133.7" y="99" transform="rotate(-90 133.7 99)">GND16</text>
<text x="135" y="99" transform="rotate(-90 135 99)">GND17</text>
<text x="136.2" y="99" transform="rotate(-90 136.2 99)">GND18</text>
</g>
<g font-size="1.1" fill="#f00">
<text x="184.7" y="82.4">VRF13_PMU</text>
<text x="179.6" y="90.4">VRF18_PMU</text>
<text x="187.4" y="90.4">VM18_PMU</text>
</g>
<g font-size=".9">
<text x="21.6" y="1">5</text>
<text x="62.2" y="1">4</text>
<text x="102.8" y="1">3</text>
<text x="143.5" y="1">2</text>
<text x="184.2" y="1">1</text>
<text x=".3" y="19.9">D</text>
<text x="204.8" y="19.9">D</text>
<text x=".3" y="55.7">C</text>
<text x="204.8" y="55.7">C</text>
<text x=".3" y="91.4">B</text>
<text x="204.8" y="91.4">B</text>
<text x=".3" y="127.2">A</text>
<text x="204.8" y="127.2">A</text>
<text x="21.6" y="145.2">5</text>
<text x="62.2" y="145.2">4</text>
<text x="102.8" y="145.2">3</text>
<text x="143.5" y="145.2">2</text>
<text x="184.2" y="145.2">1</text>
</g>
</svg>
